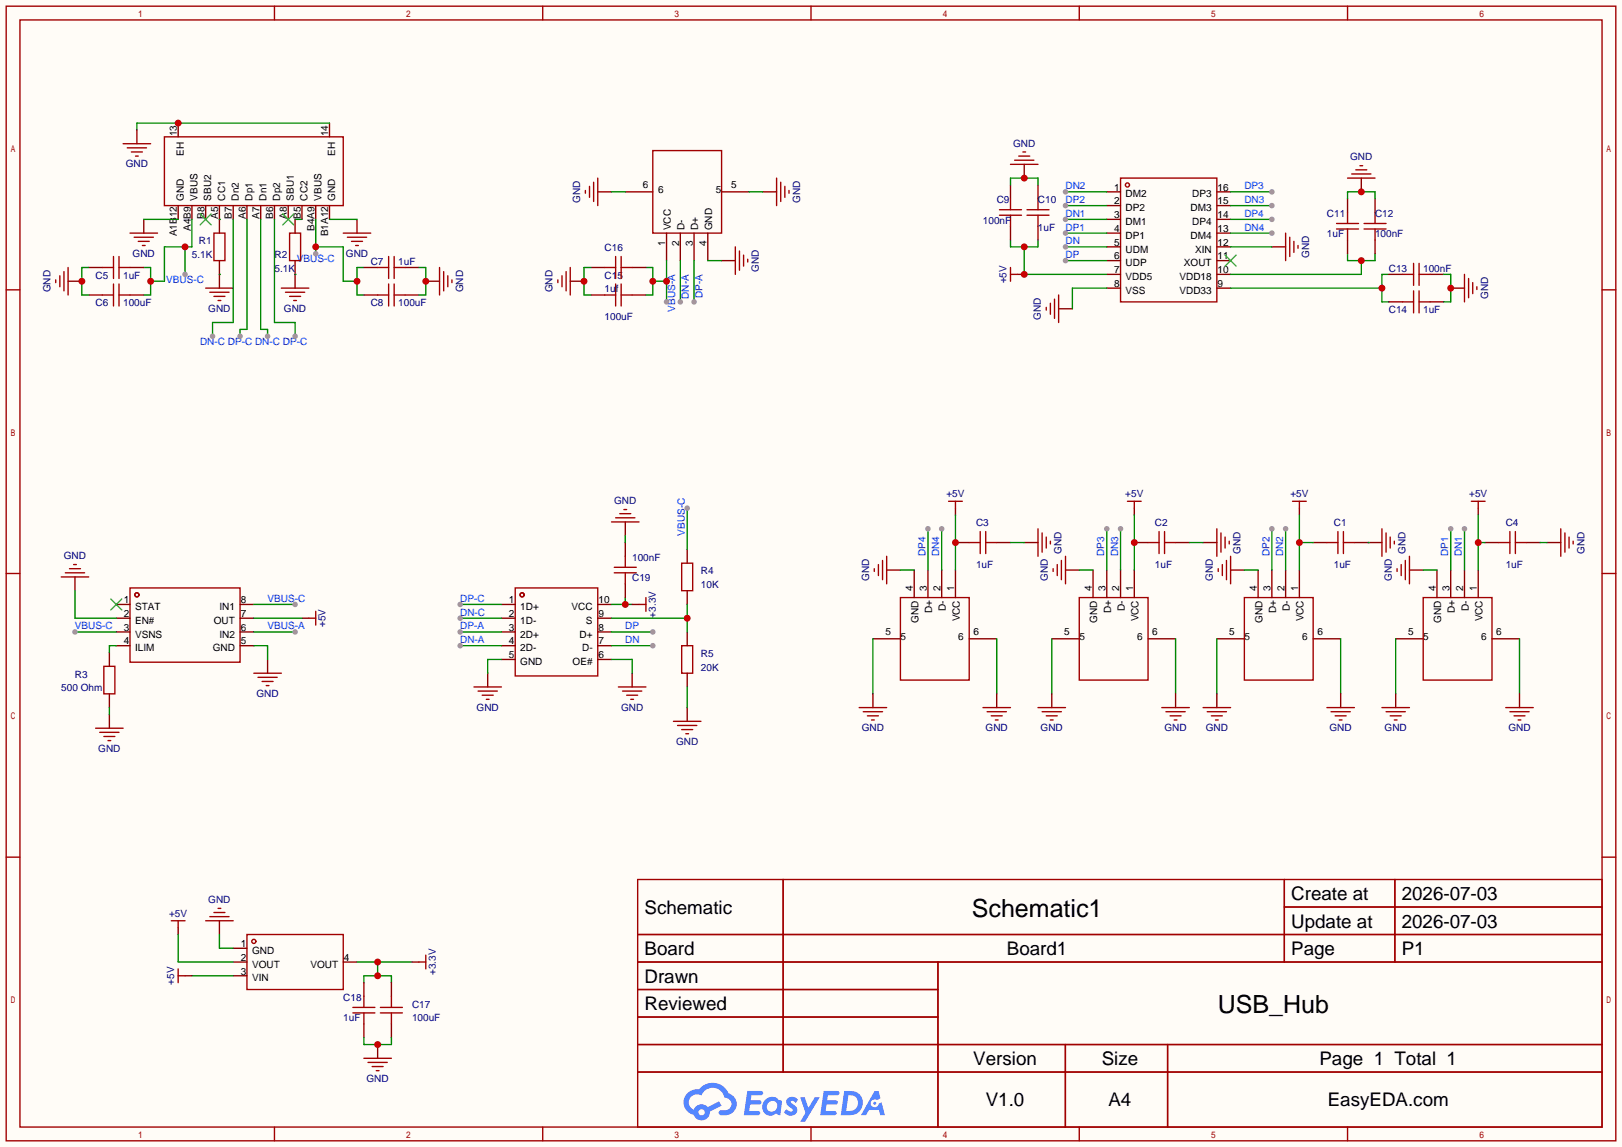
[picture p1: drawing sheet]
<svg xmlns="http://www.w3.org/2000/svg" width="299mm" height="212mm" viewBox="0 0 299 212" stroke-linecap="round" stroke-linejoin="round" font-family="sans-serif">
<path d="M0 0h299.5v211.8h-299.5z" fill="#fffcf7"/>
<g fill="none" stroke="#a10000" stroke-width=".25">
<path d="M1.1 1.1h297.2v209.6h-297.2zM3.7 3.7h292.1v204.5h-292.1zM50.7 1.1v2.6M100.2 1.1v2.6M149.7 1.1v2.6M199.3 1.1v2.6M248.8 1.1v2.6M1.1 53.5h2.6M295.8 53.5h2.5M1.1 105.9h2.6M295.8 105.9h2.5M1.1 158.3h2.6"/>
<path d="M295.8 158.3h2.5M117.7 162.4h178.1v45.8h-178.1zM117.7 172.6h178.1M117.7 177.7h178.1M144.6 162.4v35.6M173.2 177.7v30.5M237.1 162.4v15.3M237.1 167.5h58.7M257.5 162.4v15.3M117.7 182.8h55.5M117.7 192.9h178.1M117.7 187.8h55.5"/>
<path d="M117.7 198h178.1M196.7 192.9v15.3M215.6 192.9v15.3M50.7 208.2v2.5M100.2 208.2v2.5M149.7 208.2v2.5M199.3 208.2v2.5M248.8 208.2v2.5"/>
</g>
<g fill="#5487ff">
<path d="M145.5 202.8a1.3 1.3 0 0 1 1.8 .3l-.4 .6a.54 .54 0 0 0-.9-.2l.1 .2a1.58 1.58 0 0 1 1.1 1.6 1.43 1.43 0 0 1-2.5 .1l.5-.6a.64 .64 0 0 0 .5 .5 .64 .64 0 0 0 .7-.3l-.2-.2a1.6 1.6 0 0 1-1-1.6z"/>
<path d="M147.7 202.7h.9l.7 1.9 1.1-1.9h.9l-2.7 4.5h-.9l1-1.7z"/>
<path d="M138 201.5h1.6a1.31 1.31 0 0 1 1.2 .2 .4 .4 0 0 1-.3 .6h-1.8l-.1 .9h1.6a.4 .4 0 0 1 .4 .4 .4 .4 0 0 1-.4 .4h-1.7l-.2 1.2h.8a1.23 1.23 0 0 1 1.2 .2 .39 .39 0 0 1-.3 .6h-2.7z"/>
<path d="M152.1 201.5h1.6a1.32 1.32 0 0 1 1.3 .2 .39 .39 0 0 1-.4 .6h-1.7l-.2 .9h1.7a.4 .4 0 0 1 .3 .4 .4 .4 0 0 1-.4 .4h-1.7l-.2 1.2h.8a1.23 1.23 0 0 1 1.2 .2 .39 .39 0 0 1-.3 .6h-2.7z"/>
<path d="M161.5 201.5h.7l.4 1.3-.7 .4a.75 .75 0 0 0-1.1 .3 .75 .75 0 0 0 .5 1 .75 .75 0 0 0 .9-.6l.6-.3 .6 2.4h-.9l-.2-1h-1.9l-.5 1h-.9z"/>
<path d="M155.9 201.5l-.7 4.5h1.5a2.27 2.27 0 0 0 2.6-2.3 2.27 2.27 0 0 0-2.7-2.2zM156.6 202.3a1.5 1.5 0 0 1 1.8 1.5 1.5 1.5 0 0 1-1.9 1.4h-.3z"/>
<path d="M141.3 203.1a1.62 1.62 0 0 0-.4 2.1 1.62 1.62 0 0 0 2 .7l.4-.3 .3 .3 .5 .1 .3-2.5-.2-.3h-.4a1.58 1.58 0 0 0-2.5-.1zM141.9 203.6a.99 .99 0 0 1 1.6 .3 .99 .99 0 0 1-.9 1.4 .94 .94 0 0 1-1-.5 .94 .94 0 0 1 .3-1.2z"/>
<path d="M126.9 201.9a2.37 2.37 0 0 0 1.2 4 1.54 1.54 0 0 0 1.7 1 1.54 1.54 0 0 0 1.3-1.6l2.1-1.1-.5-.8-2 1.1a1.57 1.57 0 0 0-2.6 .4 1.5 1.5 0 0 1-.8-2.1 1.5 1.5 0 0 1 2.2-.5 2.23 2.23 0 0 1 2.3-1.4 2.23 2.23 0 0 1 2 1.8 1.16 1.16 0 0 1 1.2 1.1 1.16 1.16 0 0 1-1 1.3h-.7a.47 .47 0 0 0-.6 .3 .47 .47 0 0 0 .4 .6 2.23 2.23 0 0 0 2.3-.7 2.23 2.23 0 0 0 .4-2.3 2.16 2.16 0 0 0-1.3-1.1 3.2 3.2 0 0 0-5.4-.7l-1.2 .1zM129 205.4a.58 .58 0 0 1 1.1 0 .58 .58 0 0 1-1.1 0z"/>
<circle cx="161.5" cy="203.8" r=".28"/>
</g>
<g fill="none" stroke="#a10000" stroke-width=".25">
<path d="M30.4 25.3h33v12.7h-33zM206.9 32.9h17.8v22.9h-17.8zM166.2 110.4h12.7v15.2h-12.7zM199.3 110.4h12.7v15.2h-12.7zM229.7 110.4h12.7v15.2h-12.7zM262.8 110.4h12.7v15.2h-12.7z"/>
<circle cx="208.2" cy="34.2" r=".38"/>
</g>
<g fill="none" stroke="#870000" stroke-width=".25">
<path d="M32.9 22.7v2.6M32.9 38v2.5M35.4 38v2.5M38 38v2.5M40.5 38v2.5M43.1 38v2.5M45.6 38v2.5M48.1 38v2.5M50.7 38v2.5M53.2 38v2.5M55.8 38v2.5M58.3 38v2.5"/>
<path d="M60.8 22.7v2.6M60.8 38v2.5M204.3 35.4h2.6M204.3 38h2.6M224.7 35.4h2.5M224.7 38h2.5M204.3 40.5h2.6M204.3 43.1h2.6M204.3 45.6h2.6M204.3 48.1h2.6M204.3 50.7h2.6M204.3 53.2h2.6"/>
<path d="M224.7 40.5h2.5M224.7 43.1h2.5M224.7 45.6h2.5M224.7 48.1h2.5M224.7 50.7h2.5M224.7 53.2h2.5M161.2 118h5M168.8 105.3v5.1M171.3 105.3v5.1M173.9 105.3v5.1M176.4 105.3v5.1M178.9 118h5.1"/>
<path d="M194.2 118h5.1M201.8 105.3v5.1M204.3 105.3v5.1M206.9 105.3v5.1M209.4 105.3v5.1M212 118h5M224.7 118h5M232.3 105.3v5.1M234.8 105.3v5.1M237.4 105.3v5.1M239.9 105.3v5.1M242.4 118h5.1"/>
<path d="M257.7 118h5.1M265.3 105.3v5.1M267.8 105.3v5.1M270.4 105.3v5.1M272.9 105.3v5.1M275.5 118h5"/>
</g>
<path d="M37 39.5l2 2M39 39.5l-2 2M52.2 39.5l2 2M54.2 39.5l-2 2M226.2 47.1l2 2M228.2 47.1l-2 2" fill="none" stroke="#3c3" stroke-width=".25"/>
<path d="M26.5 49.4h1.3v5.1h-1.3M34.2 45.6v5.1M35.4 40.5v5.1h-5v6.3h-2.6" fill="none" stroke="#008700" stroke-width=".25"/>
<g fill="#c00">
<circle cx="34.2" cy="45.6" r=".63"/>
<circle cx="27.8" cy="51.9" r=".63"/>
</g>
<circle cx="34.2" cy="50.7" r=".51" fill="#999"/>
<path d="M65.9 40.5v2.6" fill="none" stroke="#870000" stroke-width=".25"/>
<path d="M63.4 43.1h5.1M64.1 43.8h3.6M64.9 44.6h2M65.7 45.3h.5" fill="none" stroke="#a10000" stroke-width=".25"/>
<path d="M58.3 40.5v6.4M58.3 45.6h5.1v6.3h2.5M60.8 40.5h5.1M67.2 49.4h-1.3v5.1h1.3" fill="none" stroke="#008700" stroke-width=".25"/>
<g fill="#c00">
<circle cx="58.3" cy="45.6" r=".63"/>
<circle cx="65.9" cy="51.9" r=".63"/>
</g>
<circle cx="58.3" cy="46.9" r=".51" fill="#999"/>
<path d="M26.5 40.5v2.6" fill="none" stroke="#870000" stroke-width=".25"/>
<path d="M24 43.1h5.1M24.8 43.8h3.5M25.5 44.6h2.1M26.3 45.3h.5" fill="none" stroke="#a10000" stroke-width=".25"/>
<path d="M60.8 22.7h-35.5v1.3M26.5 40.5h6.4" fill="none" stroke="#008700" stroke-width=".25"/>
<circle cx="32.9" cy="22.7" r=".63" fill="#c00"/>
<path d="M25.3 24v2.5M40.5 40.5v2.6M40.5 48.1v5.1M54.5 40.5v2.6M54.5 48.1v5.1" fill="none" stroke="#870000" stroke-width=".25"/>
<g fill="none" stroke="#a10000" stroke-width=".25">
<path d="M22.7 26.5h5.1M23.5 27.3h3.6M24.3 28.1h2M25 28.8h.5M38 53.2h5.1M38.7 54h3.6M39.5 43.1h2v5h-2zM39.5 54.7h2M40.3 55.5h.5M51.9 53.2h5.1M52.7 54h3.6M53.5 43.1h2v5h-2z"/>
<path d="M53.5 54.7h2M54.2 55.5h.5"/>
</g>
<path d="M40.5 40.5h.1M40.5 50.7h.1M43.1 40.5v19.1h-3.9v2.5M54.5 50.7h.1M54.5 40.5h1.3" fill="none" stroke="#008700" stroke-width=".25"/>
<circle cx="39.2" cy="62.1" r=".51" fill="#999"/>
<path d="M50.7 40.5v19.1h3.8v2.5" fill="none" stroke="#008700" stroke-width=".25"/>
<circle cx="54.5" cy="62.1" r=".51" fill="#999"/>
<path d="M45.6 40.5v20.3h-1.3v1.3" fill="none" stroke="#008700" stroke-width=".25"/>
<circle cx="44.3" cy="62.1" r=".51" fill="#999"/>
<path d="M48.1 40.5v20.3h1.3v1.3" fill="none" stroke="#008700" stroke-width=".25"/>
<circle cx="49.4" cy="62.1" r=".51" fill="#999"/>
<path d="M187.8 50.7h1.3M195.5 57h2.5" fill="none" stroke="#870000" stroke-width=".25"/>
<path d="M186.6 49.4v2.5M186.6 50.7h1.2M193.2 56.8v.5M193.9 56v2M194.7 55.2v3.6M195.5 54.5v5.1" fill="none" stroke="#a10000" stroke-width=".25"/>
<path d="M186.6 44.3v1.3h5v-1.3M189.1 45.6v5.1h15.2M204.3 53.2h-6.3v3.8" fill="none" stroke="#008700" stroke-width=".25"/>
<g fill="#c00">
<circle cx="189.1" cy="50.7" r=".63"/>
<circle cx="189.1" cy="45.6" r=".63"/>
</g>
<path d="M234.8 45.6h2.6" fill="none" stroke="#870000" stroke-width=".25"/>
<path d="M237.4 43.1v5M238.1 43.8v3.6M238.9 44.6v2M239.6 45.3v.5" fill="none" stroke="#a10000" stroke-width=".25"/>
<path d="M196.7 48.1h7.6M227.2 45.6h7.6" fill="none" stroke="#008700" stroke-width=".25"/>
<circle cx="196.7" cy="48.1" r=".51" fill="#999"/>
<path d="M196.7 45.6h7.6" fill="none" stroke="#008700" stroke-width=".25"/>
<circle cx="196.7" cy="45.6" r=".51" fill="#999"/>
<path d="M196.7 43.1h7.6" fill="none" stroke="#008700" stroke-width=".25"/>
<circle cx="196.7" cy="43.1" r=".51" fill="#999"/>
<path d="M196.7 38h7.6" fill="none" stroke="#008700" stroke-width=".25"/>
<circle cx="196.7" cy="38" r=".51" fill="#999"/>
<path d="M227.2 35.4h7.6" fill="none" stroke="#008700" stroke-width=".25"/>
<circle cx="234.8" cy="35.4" r=".51" fill="#999"/>
<path d="M227.2 40.5h7.6" fill="none" stroke="#008700" stroke-width=".25"/>
<circle cx="234.8" cy="40.5" r=".51" fill="#999"/>
<path d="M196.7 40.5h7.6" fill="none" stroke="#008700" stroke-width=".25"/>
<circle cx="196.7" cy="40.5" r=".51" fill="#999"/>
<path d="M227.2 38h7.6" fill="none" stroke="#008700" stroke-width=".25"/>
<circle cx="234.8" cy="38" r=".51" fill="#999"/>
<path d="M196.7 35.4h7.6" fill="none" stroke="#008700" stroke-width=".25"/>
<circle cx="196.7" cy="35.4" r=".51" fill="#999"/>
<path d="M227.2 43.1h7.6" fill="none" stroke="#008700" stroke-width=".25"/>
<circle cx="234.8" cy="43.1" r=".51" fill="#999"/>
<path d="M270.4 97.7v7.6" fill="none" stroke="#008700" stroke-width=".25"/>
<circle cx="270.4" cy="97.7" r=".51" fill="#999"/>
<path d="M267.8 97.7v7.6" fill="none" stroke="#008700" stroke-width=".25"/>
<circle cx="267.8" cy="97.7" r=".51" fill="#999"/>
<path d="M237.4 97.7v7.6" fill="none" stroke="#008700" stroke-width=".25"/>
<circle cx="237.4" cy="97.7" r=".51" fill="#999"/>
<path d="M234.8 97.7v7.6" fill="none" stroke="#008700" stroke-width=".25"/>
<circle cx="234.8" cy="97.7" r=".51" fill="#999"/>
<path d="M206.9 97.7v7.6" fill="none" stroke="#008700" stroke-width=".25"/>
<circle cx="206.9" cy="97.7" r=".51" fill="#999"/>
<path d="M171.3 97.7v7.6" fill="none" stroke="#008700" stroke-width=".25"/>
<circle cx="171.3" cy="97.7" r=".51" fill="#999"/>
<path d="M173.9 97.7v7.6" fill="none" stroke="#008700" stroke-width=".25"/>
<circle cx="173.9" cy="97.7" r=".51" fill="#999"/>
<path d="M204.3 97.7v7.6" fill="none" stroke="#008700" stroke-width=".25"/>
<circle cx="204.3" cy="97.7" r=".51" fill="#999"/>
<g fill="none" stroke="#870000" stroke-width=".25">
<path d="M176.4 93.9v1.2M209.4 93.9v1.2M239.9 93.9v1.2M272.9 93.9v1.2M163.7 105.3h2.5M176.4 100.2h2.5M184 100.2h2.6M189.1 100.2h2.5M196.7 105.3h2.6M209.4 100.2h2.6M217 100.2h2.6M222.1 100.2h2.6"/>
<path d="M227.2 105.3h2.5M242.4 100.2h2.6M250.1 100.2h5M260.2 105.3h2.6M274.2 100.2h2.5M281.8 100.2h2.6M285.6 100.2h2.6"/>
</g>
<g fill="none" stroke="#a10000" stroke-width=".25">
<path d="M175.1 92.6h2.6M176.4 92.6v1.3M181 98.2v4M182 98.2v4M191.6 97.7v5M192.4 98.4v3.6M193.2 99.2v2M193.9 99.9v.6M208.2 92.6h2.5M209.4 92.6v1.3M214 98.2v4M215 98.2v4"/>
<path d="M224.7 97.7v5M225.4 98.4v3.6M226.2 99.2v2M226.9 99.9v.6M238.6 92.6h2.6M239.9 92.6v1.3M247 98.2v4M248 98.2v4M255.1 97.7v5M255.9 98.4v3.6M256.7 99.2v2M257.4 99.9v.6"/>
<path d="M271.7 92.6h2.5M272.9 92.6v1.3M278.8 98.2v4M279.8 98.2v4M288.2 97.7v5M288.9 98.4v3.6M289.7 99.2v2M290.4 99.9v.6M161.4 105v.5M162.2 104.3v2M162.9 103.5v3.6M163.7 102.7v5.1"/>
<path d="M178.9 100.2h2.1M182 100.2h2M194.4 105v.5M195.2 104.3v2M196 103.5v3.6M196.7 102.7v5.1M212 100.2h2M215 100.2h2M224.9 105v.5M225.7 104.3v2M226.4 103.5v3.6M227.2 102.7v5.1"/>
<path d="M245 100.2h2M248 100.2h2.1M257.9 105v.5M258.7 104.3v2M259.5 103.5v3.6M260.2 102.7v5.1M276.7 100.2h2.1M279.8 100.2h2"/>
</g>
<path d="M272.9 95.1v10.2M272.9 100.2h1.3" fill="none" stroke="#008700" stroke-width=".25"/>
<circle cx="272.9" cy="100.2" r=".63" fill="#c00"/>
<path d="M239.9 95.1v10.2M239.9 100.2h2.5" fill="none" stroke="#008700" stroke-width=".25"/>
<circle cx="239.9" cy="100.2" r=".63" fill="#c00"/>
<path d="M209.4 95.1v10.2M219.6 100.2h2.5M252.6 100.2h.1M284.4 100.2h1.2" fill="none" stroke="#008700" stroke-width=".25"/>
<circle cx="209.4" cy="100.2" r=".63" fill="#c00"/>
<path d="M176.4 95.1v10.2M186.6 100.2h2.5M199.3 105.3h2.5M229.7 105.3h2.6M262.8 105.3h2.5" fill="none" stroke="#008700" stroke-width=".25"/>
<circle cx="176.4" cy="100.2" r=".63" fill="#c00"/>
<path d="M77.3 49.4h1.3v5.1h-1.3M166.2 105.3h2.6" fill="none" stroke="#008700" stroke-width=".25"/>
<path d="M16.4 49.4h2.5M16.4 54.5h2.5M24 49.4h2.5M24 54.5h2.5M67.2 49.4h2.5M67.2 54.5h2.5M74.8 49.4h2.5M74.8 54.5h2.5M78.6 51.9h2.6" fill="none" stroke="#870000" stroke-width=".25"/>
<g fill="none" stroke="#a10000" stroke-width=".25">
<path d="M18.9 49.4h2.1M18.9 54.5h2.1M21 47.4v4M21 52.5v4M22 47.4v4M22 52.5v4M22 49.4h2M22 54.5h2M69.7 49.4h2.1M69.7 54.5h2.1M71.8 47.4v4M71.8 52.5v4"/>
<path d="M72.8 49.4h2M72.8 54.5h2M72.8 47.4v4M72.8 52.5v4M81.2 49.4v5.1M81.9 50.2v3.5M82.7 50.9v2.1M83.4 51.7v.5"/>
</g>
<circle cx="78.6" cy="51.9" r=".63" fill="#c00"/>
<path d="M16.4 49.4h-1.3v5.1h1.3" fill="none" stroke="#008700" stroke-width=".25"/>
<path d="M12.6 51.9h2.5" fill="none" stroke="#870000" stroke-width=".25"/>
<circle cx="15.1" cy="51.9" r=".63" fill="#c00"/>
<g fill="none" stroke="#a10000" stroke-width=".25">
<path d="M184.5 38.7h4.1M184.5 39.8h4.1M186.6 36.7v2M186.6 39.8v2M189.6 38.7h4.1M189.6 39.8h4.1M191.6 36.7v2M191.6 39.8v2M10.3 51.7v.5M11 50.9v2.1M11.8 50.2v3.5M12.6 49.4v5.1"/>
<path d="M158.6 130.7h5.1M159.4 131.4h3.5M160.1 132.2h2.1M160.9 133h.5M181.5 130.7h5.1M182.2 131.4h3.6M183 132.2h2M183.8 133h.5M191.6 130.7h5.1M192.4 131.4h3.6M193.2 132.2h2M193.9 133h.5"/>
<path d="M214.5 130.7h5.1M215.3 131.4h3.5M216 132.2h2.1M216.8 133h.5M222.1 130.7h5.1M222.9 131.4h3.5M223.6 132.2h2.1M224.4 133h.5M245 130.7h5.1M245.7 131.4h3.6M246.5 132.2h2M247.3 133h.5"/>
<path d="M255.1 130.7h5.1M255.9 131.4h3.6M256.7 132.2h2M257.4 133h.5M278 130.7h5.1M278.8 131.4h3.5M279.5 132.2h2.1M280.3 133h.5"/>
</g>
<path d="M186.6 34.2v-1.3h5v1.3M161.2 118v10.1M184 118v10.1M194.2 118v10.1M217 118v10.1M224.7 118v10.1M247.5 118v10.1M257.7 118v10.1M280.5 118v10.1" fill="none" stroke="#008700" stroke-width=".25"/>
<g fill="none" stroke="#870000" stroke-width=".25">
<path d="M186.6 34.2v2.5M189.1 30.4v2.5M191.6 34.2v2.5M186.6 41.8v2.5M191.6 41.8v2.5M161.2 128.1v2.6M184 128.1v2.6M194.2 128.1v2.6M217 128.1v2.6M224.7 128.1v2.6M247.5 128.1v2.6M257.7 128.1v2.6"/>
<path d="M280.5 128.1v2.6"/>
</g>
<circle cx="189.1" cy="32.9" r=".63" fill="#c00"/>
<path d="M186.6 30.4h5M187.3 29.6h3.6M188.1 28.8h2M188.8 28.1h.6" fill="none" stroke="#a10000" stroke-width=".25"/>
<path d="M248.8 46.9v1.2h5.1v-1.2M251.3 48.1v2.6h-24.1" fill="none" stroke="#008700" stroke-width=".25"/>
<circle cx="251.3" cy="48.1" r=".63" fill="#c00"/>
<path d="M227.2 53.2h27.9M256.4 50.7h-1.3v5.1h1.3" fill="none" stroke="#008700" stroke-width=".25"/>
<circle cx="255.1" cy="53.2" r=".63" fill="#c00"/>
<path d="M248.8 36.7v2.5M251.3 32.9v2.5M253.9 36.7v2.5M248.8 44.3v2.6M253.9 44.3v2.6M256.4 50.7h2.6M256.4 55.8h2.6M264 50.7h2.6M264 55.8h2.6" fill="none" stroke="#870000" stroke-width=".25"/>
<g fill="none" stroke="#a10000" stroke-width=".25">
<path d="M248.8 39.2v2.1M253.9 39.2v2.1M246.8 41.3h4M246.8 42.3h4M248.8 42.3v2M251.8 41.3h4.1M251.8 42.3h4.1M253.9 42.3v2M259 50.7h2M259 55.8h2M261 48.6v4.1M261 53.7v4.1"/>
<path d="M262 50.7h2M262 48.6v4.1M262 53.7v4.1M262 55.8h2"/>
</g>
<path d="M248.8 36.7v-1.3h5.1v1.3M266.6 50.7h1.2v5.1h-1.2" fill="none" stroke="#008700" stroke-width=".25"/>
<circle cx="251.3" cy="35.4" r=".63" fill="#c00"/>
<path d="M248.8 32.9h5.1M249.6 32.1h3.5M250.3 31.4h2M251.1 30.6h.5" fill="none" stroke="#a10000" stroke-width=".25"/>
<path d="M267.8 53.2h2.6" fill="none" stroke="#870000" stroke-width=".25"/>
<circle cx="267.8" cy="53.2" r=".63" fill="#c00"/>
<g fill="none" stroke="#a10000" stroke-width=".25">
<path d="M108.1 35.2v.5M108.8 34.4v2M109.6 33.7v3.5M110.4 32.9v5.1M120.5 27.8h12.7v15.3h-12.7zM143.4 32.9v5.1M144.1 33.7v3.5M144.9 34.4v2M145.7 35.2v.5M135.8 45.6v5.1M136.5 46.4v3.5M137.3 47.1v2"/>
<path d="M138 47.9v.5M270.4 50.7v5.1M271.1 51.4v3.6M271.9 52.2v2M272.7 53v.5M24 108.6h20.3v13.7h-20.3zM95.1 108.6h15.3v16.2h-15.3z"/>
<circle cx="25.3" cy="109.9" r=".38"/>
<circle cx="96.4" cy="109.9" r=".38"/>
</g>
<g fill="none" stroke="#870000" stroke-width=".25">
<path d="M110.4 35.4h2.5M115.4 35.4h5.1M133.2 35.4h5.1M140.8 35.4h2.6M123.1 43.1v5M125.6 43.1v5M128.1 43.1v5M130.7 43.1v5M133.2 48.1h2.6M21.5 111.6h2.5M21.5 114.2h2.5M21.5 116.7h2.5"/>
<path d="M21.5 119.3h2.5M44.3 111.6h2.6M44.3 114.2h2.6M44.3 116.7h2.6M44.3 119.3h2.6M92.6 111.6h2.5M92.6 114.2h2.5M92.6 116.7h2.5M92.6 119.3h2.5M110.4 111.6h2.5M110.4 114.2h2.5M110.4 116.7h2.5"/>
<path d="M110.4 119.3h2.5M92.6 121.8h2.5M110.4 121.8h2.5"/>
</g>
<path d="M20.4 110.6l2.1 2M22.5 110.6l-2.1 2" fill="none" stroke="#3c3" stroke-width=".25"/>
<path d="M125.6 48.1v7.7" fill="none" stroke="#008700" stroke-width=".25"/>
<circle cx="125.6" cy="55.8" r=".51" fill="#999"/>
<path d="M128.1 48.1v7.7" fill="none" stroke="#008700" stroke-width=".25"/>
<circle cx="128.1" cy="55.8" r=".51" fill="#999"/>
<path d="M119.3 49.4h1.2v5.1h-1.2M120.5 51.9h2.6M123.1 48.1v7.7" fill="none" stroke="#008700" stroke-width=".25"/>
<g fill="#c00">
<circle cx="123.1" cy="51.9" r=".63"/>
<circle cx="120.5" cy="51.9" r=".63"/>
</g>
<circle cx="123.1" cy="55.8" r=".51" fill="#999"/>
<path d="M105.3 51.9h2.5M109.1 54.5h2.5M109.1 49.4h2.5M116.7 54.5h2.6M116.7 49.4h2.6" fill="none" stroke="#870000" stroke-width=".25"/>
<path d="M111.6 54.5h2.1M111.6 49.4h2.1M113.7 47.4v4M113.7 52.5v4M114.7 54.5h2M114.7 47.4v4M114.7 52.5v4M114.7 49.4h2" fill="none" stroke="#a10000" stroke-width=".25"/>
<path d="M109.1 49.4h-1.3v5.1h1.3" fill="none" stroke="#008700" stroke-width=".25"/>
<circle cx="107.8" cy="51.9" r=".63" fill="#c00"/>
<path d="M103 51.7v.5M103.8 50.9v2.1M104.5 50.2v3.5M105.3 49.4v5.1" fill="none" stroke="#a10000" stroke-width=".25"/>
<path d="M112.9 35.4h2.5M138.3 35.4h2.5M130.7 48.1h2.5M46.9 116.7h7.6" fill="none" stroke="#008700" stroke-width=".25"/>
<circle cx="54.5" cy="116.7" r=".51" fill="#999"/>
<path d="M46.9 111.6h7.6" fill="none" stroke="#008700" stroke-width=".25"/>
<circle cx="54.5" cy="111.6" r=".51" fill="#999"/>
<path d="M55.8 114.2h1.2" fill="none" stroke="#870000" stroke-width=".25"/>
<path d="M57 114.2h1.3M58.3 112.9v2.5" fill="none" stroke="#a10000" stroke-width=".25"/>
<path d="M13.8 116.7h7.7M46.9 114.2h8.9" fill="none" stroke="#008700" stroke-width=".25"/>
<circle cx="13.8" cy="116.7" r=".51" fill="#999"/>
<path d="M13.8 106.6v2.5M20.2 120.5v2.6M20.2 128.1v2.6M20.2 132v2.5M49.4 121.8v2.5M40.5 170.1v2.5M43.1 175.1h2.5M43.1 177.7h2.5M63.4 177.7h2.5M43.1 180.2h2.5" fill="none" stroke="#870000" stroke-width=".25"/>
<g fill="none" stroke="#a10000" stroke-width=".25">
<path d="M11.3 106.6h5.1M12.1 105.8h3.5M12.8 105h2.1M13.6 104.3h.5M17.7 134.5h5M18.4 135.3h3.6M19.2 123.1h2v5h-2zM19.2 136h2M19.9 136.8h.5M46.9 124.3h5M47.6 125.1h3.6M48.4 125.9h2"/>
<path d="M49.1 126.6h.6M38 170.1h5.1M38.7 169.3h3.6M39.5 168.5h2M40.3 167.8h.5M45.6 172.6h17.8v10.2h-17.8z"/>
<circle cx="46.9" cy="173.9" r=".38"/>
</g>
<path d="M13.8 109.1v5.1h7.7M21.5 119.3h-1.3v1.2M46.9 119.3h2.5v2.5M20.2 130.7v1.3M65.9 177.7h10.2M69.7 177.7v2.5M35.4 180.2h7.7M67.2 181.5v-1.3h5.1v1.3" fill="none" stroke="#008700" stroke-width=".25"/>
<g fill="#c00">
<circle cx="69.7" cy="180.2" r=".63"/>
<circle cx="69.7" cy="177.7" r=".63"/>
</g>
<path d="M34.2 180.2h1.2M67.2 181.5v2.5M67.2 189.1v2.5M69.7 192.9v2.6M72.3 181.5v2.5M72.3 189.1v2.5" fill="none" stroke="#870000" stroke-width=".25"/>
<path d="M32.9 178.9v2.6M32.9 180.2h1.3M65.2 186.1h4M65.2 187.1h4M67.2 184v2.1M67.2 187.1v2M70.2 186.1h4.1M70.2 187.1h4.1M72.3 184v2.1M72.3 187.1v2" fill="none" stroke="#a10000" stroke-width=".25"/>
<path d="M67.2 191.6v1.3h5.1v-1.3" fill="none" stroke="#008700" stroke-width=".25"/>
<circle cx="69.7" cy="192.9" r=".63" fill="#c00"/>
<path d="M77.3 177.7h1.3M78.6 176.4v2.5M67.2 195.5h5.1M67.9 196.2h3.6M68.7 197h2M69.5 197.7h.5" fill="none" stroke="#a10000" stroke-width=".25"/>
<path d="M112.9 111.6h3.8M115.4 110.4v1.2M40.5 172.6v2.5h2.6" fill="none" stroke="#008700" stroke-width=".25"/>
<path d="M76.1 177.7h1.2" fill="none" stroke="#870000" stroke-width=".25"/>
<circle cx="115.4" cy="111.6" r=".63" fill="#c00"/>
<path d="M115.4 96.4v2.5M115.4 100.2v2.5M115.4 107.8v2.6M116.7 111.6h1.3M90 124.3v2.6" fill="none" stroke="#870000" stroke-width=".25"/>
<g fill="none" stroke="#a10000" stroke-width=".25">
<path d="M112.9 96.4h5.1M113.7 95.6h3.5M114.4 94.9h2.1M115.2 94.1h.5M113.4 104.8h4.1M113.4 105.8h4.1M115.4 102.7v2.1M115.4 105.8v2M118 111.6h1.3M119.3 110.4v2.5M87.5 126.9h5.1M88.3 127.6h3.5"/>
<path d="M89 128.4h2.1M89.8 129.2h.5"/>
</g>
<path d="M115.4 98.9v1.3M112.9 116.7h7.6M92.6 121.8h-2.6v2.5" fill="none" stroke="#008700" stroke-width=".25"/>
<circle cx="120.5" cy="116.7" r=".51" fill="#999"/>
<path d="M112.9 119.3h7.6" fill="none" stroke="#008700" stroke-width=".25"/>
<circle cx="120.5" cy="119.3" r=".51" fill="#999"/>
<path d="M85 111.6h7.6" fill="none" stroke="#008700" stroke-width=".25"/>
<circle cx="85" cy="111.6" r=".51" fill="#999"/>
<path d="M85 114.2h7.6" fill="none" stroke="#008700" stroke-width=".25"/>
<circle cx="85" cy="114.2" r=".51" fill="#999"/>
<path d="M85 116.7h7.6" fill="none" stroke="#008700" stroke-width=".25"/>
<circle cx="85" cy="116.7" r=".51" fill="#999"/>
<path d="M85 119.3h7.6" fill="none" stroke="#008700" stroke-width=".25"/>
<circle cx="85" cy="119.3" r=".51" fill="#999"/>
<path d="M125.9 104h2v5.1h-2zM125.9 119.3h2v5h-2z" fill="none" stroke="#a10000" stroke-width=".25"/>
<path d="M126.9 101.5v2.5M126.9 109.1v2.5M126.9 116.7v2.6M126.9 124.3v2.6" fill="none" stroke="#870000" stroke-width=".25"/>
<path d="M112.9 114.2h14M126.9 111.6v5.1" fill="none" stroke="#008700" stroke-width=".25"/>
<circle cx="126.9" cy="114.2" r=".63" fill="#c00"/>
<path d="M126.9 93.9v7.6" fill="none" stroke="#008700" stroke-width=".25"/>
<circle cx="126.9" cy="93.9" r=".51" fill="#999"/>
<path d="M116.7 124.3v2.6M126.9 130.7v2.5M32.9 171.3v1.3" fill="none" stroke="#870000" stroke-width=".25"/>
<path d="M114.2 126.9h5.1M114.9 127.6h3.6M115.7 128.4h2M116.5 129.2h.5M124.3 133.2h5.1M125.1 134h3.6M125.9 134.7h2M126.6 135.5h.5M31.6 170.1h2.6M32.9 170.1v1.2" fill="none" stroke="#a10000" stroke-width=".25"/>
<path d="M112.9 121.8h3.8v2.5M126.9 126.9v3.8M32.9 172.6v5.1h10.2" fill="none" stroke="#008700" stroke-width=".25"/>
<g font-size="4.6">
<text x="179.4" y="169.4">Schematic1</text>
<text x="224.8" y="187.1">USB_Hub</text>
</g>
<g font-size="3.5">
<text x="238.4" y="166.2">Create at</text>
<text x="258.8" y="166.2">2026-07-03</text>
<text x="119" y="168.8">Schematic</text>
<text x="238.4" y="171.3">Update at</text>
<text x="258.8" y="171.3">2026-07-03</text>
<text x="119" y="176.4">Board</text>
<text x="185.9" y="176.4">Board1</text>
<text x="238.4" y="176.4">Page</text>
<text x="258.8" y="176.4">P1</text>
<text x="119" y="181.5">Drawn</text>
<text x="119" y="186.6">Reviewed</text>
<text x="179.7" y="196.7">Version</text>
<text x="203.4" y="196.7">Size</text>
<text x="243.6" y="196.7">Page 1 Total 1</text>
<text x="182" y="204.3">V1.0</text>
<text x="204.7" y="204.3">A4</text>
<text x="245.1" y="204.3">EasyEDA.com</text>
</g>
<g font-size="1.8">
<text x="32.7" y="25.1" transform="rotate(-90 32.7 25.1)">13</text>
<text x="33.9" y="28.8" transform="rotate(-90 33.9 28.8)">EH</text>
<text x="60.6" y="25.1" transform="rotate(-90 60.6 25.1)">14</text>
<text x="61.9" y="28.8" transform="rotate(-90 61.9 28.8)">EH</text>
<text x="118.7" y="34.7">6</text>
<text x="121.5" y="35.7">6</text>
<text x="132.2" y="35.7">5</text>
<text x="135" y="34.7">5</text>
<text x="205.7" y="35.2">1</text>
<text x="224.8" y="35.2">16</text>
<text x="33.9" y="37" transform="rotate(-90 33.9 37)">GND</text>
<text x="36.5" y="37" transform="rotate(-90 36.5 37)">VBUS</text>
<text x="37.7" y="40.4" transform="rotate(-90 37.7 40.4)">B8</text>
<text x="39" y="37" transform="rotate(-90 39 37)">SBU2</text>
<text x="40.3" y="40.4" transform="rotate(-90 40.3 40.4)">A5</text>
<text x="41.6" y="37" transform="rotate(-90 41.6 37)">CC1</text>
<text x="42.8" y="40.4" transform="rotate(-90 42.8 40.4)">B7</text>
<text x="44.1" y="37" transform="rotate(-90 44.1 37)">Dn2</text>
<text x="45.4" y="40.4" transform="rotate(-90 45.4 40.4)">A6</text>
<text x="46.6" y="37" transform="rotate(-90 46.6 37)">Dp1</text>
<text x="47.9" y="40.4" transform="rotate(-90 47.9 40.4)">A7</text>
<text x="49.2" y="37" transform="rotate(-90 49.2 37)">Dn1</text>
<text x="50.4" y="40.4" transform="rotate(-90 50.4 40.4)">B6</text>
<text x="51.7" y="37" transform="rotate(-90 51.7 37)">Dp2</text>
<text x="53" y="40.4" transform="rotate(-90 53 40.4)">A8</text>
<text x="54.3" y="37" transform="rotate(-90 54.3 37)">SBU1</text>
<text x="55.5" y="40.4" transform="rotate(-90 55.5 40.4)">B5</text>
<text x="56.8" y="37" transform="rotate(-90 56.8 37)">CC2</text>
<text x="59.3" y="37" transform="rotate(-90 59.3 37)">VBUS</text>
<text x="61.9" y="37" transform="rotate(-90 61.9 37)">GND</text>
<text x="205.7" y="37.7">2</text>
<text x="205.7" y="40.3">3</text>
<text x="207.8" y="36.5">DM2</text>
<text x="207.8" y="39">DP2</text>
<text x="207.8" y="41.6">DM1</text>
<text x="219.8" y="39">DM3</text>
<text x="220.1" y="41.6">DP4</text>
<text x="220.1" y="36.5">DP3</text>
<text x="224.8" y="40.3">14</text>
<text x="224.8" y="37.7">15</text>
<text x="32.7" y="43.6" transform="rotate(-90 32.7 43.6)">A1B12</text>
<text x="35.2" y="42.6" transform="rotate(-90 35.2 42.6)">A4B9</text>
<text x="58.1" y="42.6" transform="rotate(-90 58.1 42.6)">B4A9</text>
<text x="60.6" y="43.6" transform="rotate(-90 60.6 43.6)">B1A12</text>
<text x="122.8" y="45.3" transform="rotate(-90 122.8 45.3)">1</text>
<text x="123.8" y="42.5" transform="rotate(-90 123.8 42.5)">VCC</text>
<text x="125.4" y="45.3" transform="rotate(-90 125.4 45.3)">2</text>
<text x="126.4" y="42.5" transform="rotate(-90 126.4 42.5)">D-</text>
<text x="127.9" y="45.3" transform="rotate(-90 127.9 45.3)">3</text>
<text x="128.9" y="42.5" transform="rotate(-90 128.9 42.5)">D+</text>
<text x="130.5" y="45.3" transform="rotate(-90 130.5 45.3)">4</text>
<text x="131.5" y="42.5" transform="rotate(-90 131.5 42.5)">GND</text>
<text x="205.7" y="42.8">4</text>
<text x="205.7" y="45.4">5</text>
<text x="205.7" y="47.9">6</text>
<text x="207.8" y="44.1">DP1</text>
<text x="207.8" y="46.6">UDM</text>
<text x="219.8" y="44.1">DM4</text>
<text x="220.6" y="46.6">XIN</text>
<text x="224.8" y="47.9">11</text>
<text x="224.8" y="45.4">12</text>
<text x="224.8" y="42.8">13</text>
<text x="205.7" y="50.4">7</text>
<text x="205.7" y="53">8</text>
<text x="207.8" y="49.2">UDP</text>
<text x="207.8" y="51.7">VDD5</text>
<text x="217.8" y="51.7">VDD18</text>
<text x="218.6" y="49.2">XOUT</text>
<text x="224.8" y="53">9</text>
<text x="224.8" y="50.4">10</text>
<text x="207.8" y="54.3">VSS</text>
<text x="217.8" y="54.3">VDD33</text>
<text x="22.8" y="111.4">1</text>
<text x="22.8" y="113.9">2</text>
<text x="24.9" y="112.7">STAT</text>
<text x="40.5" y="112.7">IN1</text>
<text x="44.4" y="113.9">7</text>
<text x="44.4" y="111.4">8</text>
<text x="94" y="111.4">1</text>
<text x="94" y="113.9">2</text>
<text x="96.1" y="112.7">1D+</text>
<text x="105.5" y="112.7">VCC</text>
<text x="110.5" y="113.9">9</text>
<text x="110.5" y="111.4">10</text>
<text x="168.6" y="109.1" transform="rotate(-90 168.6 109.1)">4</text>
<text x="171.1" y="109.1" transform="rotate(-90 171.1 109.1)">3</text>
<text x="172.1" y="113.3" transform="rotate(-90 172.1 113.3)">D+</text>
<text x="173.6" y="109.1" transform="rotate(-90 173.6 109.1)">2</text>
<text x="174.6" y="112.8" transform="rotate(-90 174.6 112.8)">D-</text>
<text x="176.2" y="109.1" transform="rotate(-90 176.2 109.1)">1</text>
<text x="201.6" y="109.1" transform="rotate(-90 201.6 109.1)">4</text>
<text x="204.1" y="109.1" transform="rotate(-90 204.1 109.1)">3</text>
<text x="205.1" y="113.3" transform="rotate(-90 205.1 113.3)">D+</text>
<text x="206.7" y="109.1" transform="rotate(-90 206.7 109.1)">2</text>
<text x="207.7" y="112.8" transform="rotate(-90 207.7 112.8)">D-</text>
<text x="209.2" y="109.1" transform="rotate(-90 209.2 109.1)">1</text>
<text x="232.1" y="109.1" transform="rotate(-90 232.1 109.1)">4</text>
<text x="234.6" y="109.1" transform="rotate(-90 234.6 109.1)">3</text>
<text x="235.6" y="113.3" transform="rotate(-90 235.6 113.3)">D+</text>
<text x="237.1" y="109.1" transform="rotate(-90 237.1 109.1)">2</text>
<text x="238.1" y="112.8" transform="rotate(-90 238.1 112.8)">D-</text>
<text x="239.7" y="109.1" transform="rotate(-90 239.7 109.1)">1</text>
<text x="265.1" y="109.1" transform="rotate(-90 265.1 109.1)">4</text>
<text x="267.6" y="109.1" transform="rotate(-90 267.6 109.1)">3</text>
<text x="268.6" y="113.3" transform="rotate(-90 268.6 113.3)">D+</text>
<text x="270.2" y="109.1" transform="rotate(-90 270.2 109.1)">2</text>
<text x="271.2" y="112.8" transform="rotate(-90 271.2 112.8)">D-</text>
<text x="272.7" y="109.1" transform="rotate(-90 272.7 109.1)">1</text>
<text x="22.8" y="116.5">3</text>
<text x="22.8" y="119">4</text>
<text x="24.9" y="115.2">EN#</text>
<text x="24.9" y="117.8">VSNS</text>
<text x="39.5" y="115.2">OUT</text>
<text x="40.5" y="117.8">IN2</text>
<text x="44.4" y="119">5</text>
<text x="44.4" y="116.5">6</text>
<text x="94" y="116.5">3</text>
<text x="94" y="119">4</text>
<text x="96.1" y="115.2">1D-</text>
<text x="96.1" y="117.8">2D+</text>
<text x="107" y="117.8">D+</text>
<text x="108.2" y="115.2">S</text>
<text x="110.5" y="119">7</text>
<text x="110.5" y="116.5">8</text>
<text x="163.5" y="117.3">5</text>
<text x="166.3" y="118.3">5</text>
<text x="169.6" y="115" transform="rotate(-90 169.6 115)">GND</text>
<text x="176.9" y="118.3">6</text>
<text x="177.2" y="114.8" transform="rotate(-90 177.2 114.8)">VCC</text>
<text x="179.7" y="117.3">6</text>
<text x="196.5" y="117.3">5</text>
<text x="199.3" y="118.3">5</text>
<text x="202.6" y="115" transform="rotate(-90 202.6 115)">GND</text>
<text x="209.9" y="118.3">6</text>
<text x="210.2" y="114.8" transform="rotate(-90 210.2 114.8)">VCC</text>
<text x="212.7" y="117.3">6</text>
<text x="227" y="117.3">5</text>
<text x="229.8" y="118.3">5</text>
<text x="233.1" y="115" transform="rotate(-90 233.1 115)">GND</text>
<text x="240.4" y="118.3">6</text>
<text x="240.7" y="114.8" transform="rotate(-90 240.7 114.8)">VCC</text>
<text x="243.2" y="117.3">6</text>
<text x="260" y="117.3">5</text>
<text x="262.8" y="118.3">5</text>
<text x="266.1" y="115" transform="rotate(-90 266.1 115)">GND</text>
<text x="273.4" y="118.3">6</text>
<text x="273.7" y="114.8" transform="rotate(-90 273.7 114.8)">VCC</text>
<text x="276.2" y="117.3">6</text>
<text x="24.9" y="120.3">ILIM</text>
<text x="39.3" y="120.3">GND</text>
<text x="94" y="121.6">5</text>
<text x="96.1" y="120.3">2D-</text>
<text x="96.1" y="122.8">GND</text>
<text x="105.7" y="122.8">OE#</text>
<text x="107.5" y="120.3">D-</text>
<text x="110.5" y="121.6">6</text>
<text x="44.4" y="174.9">1</text>
<text x="44.4" y="177.4">2</text>
<text x="44.4" y="180">3</text>
<text x="46.5" y="176.2">GND</text>
<text x="46.5" y="178.7">VOUT</text>
<text x="57.3" y="178.7">VOUT</text>
<text x="63.5" y="177.4">4</text>
<text x="46.5" y="181.3">VIN</text>
</g>
<g font-size="1.8" fill="#000080">
<text x="187" y="27.1">GND</text>
<text x="249.3" y="29.6">GND</text>
<text x="23.2" y="30.9">GND</text>
<text x="107.1" y="37.5" transform="rotate(-90 107.1 37.5)">GND</text>
<text x="147.7" y="37.5" transform="rotate(-90 147.7 37.5)">GND</text>
<text x="181.5" y="41.3">100nF</text>
<text x="184" y="37.5">C9</text>
<text x="191.6" y="37.5">C10</text>
<text x="245" y="40.1">C11</text>
<text x="253.9" y="40.1">C12</text>
<text x="24.5" y="47.4">GND</text>
<text x="35.4" y="47.7">5.1K</text>
<text x="36.7" y="45.1">R1</text>
<text x="50.7" y="47.7">R2</text>
<text x="63.9" y="47.4">GND</text>
<text x="111.6" y="46.4">C16</text>
<text x="191.6" y="42.6">1uF</text>
<text x="241.7" y="47.6" transform="rotate(-90 241.7 47.6)">GND</text>
<text x="245" y="43.9">1uF</text>
<text x="253.9" y="43.9">100nF</text>
<text x="9.3" y="54" transform="rotate(-90 9.3 54)">GND</text>
<text x="17.7" y="51.5">C5</text>
<text x="22.7" y="51.5">1uF</text>
<text x="50.7" y="50.2">5.1K</text>
<text x="68.5" y="48.9">C7</text>
<text x="73.5" y="48.9">1uF</text>
<text x="85.5" y="54" transform="rotate(-90 85.5 54)">GND</text>
<text x="102" y="54" transform="rotate(-90 102 54)">GND</text>
<text x="111.6" y="51.5">C15</text>
<text x="140.1" y="50.2" transform="rotate(-90 140.1 50.2)">GND</text>
<text x="185.8" y="52.3" transform="rotate(-90 185.8 52.3)">+5V</text>
<text x="256.4" y="50.2">C13</text>
<text x="262.8" y="50.2">100nF</text>
<text x="17.7" y="56.6">C6</text>
<text x="22.7" y="56.6">100uF</text>
<text x="38.5" y="57.6">GND</text>
<text x="52.4" y="57.6">GND</text>
<text x="68.5" y="56.6">C8</text>
<text x="73.5" y="56.6">100uF</text>
<text x="111.6" y="59.1">100uF</text>
<text x="111.6" y="54">1uf</text>
<text x="192.2" y="59.1" transform="rotate(-90 192.2 59.1)">GND</text>
<text x="256.4" y="57.8">C14</text>
<text x="262.8" y="57.8">1uF</text>
<text x="274.7" y="55.3" transform="rotate(-90 274.7 55.3)">GND</text>
<text x="113.4" y="93.1">GND</text>
<text x="174.7" y="91.9">+5V</text>
<text x="207.8" y="91.9">+5V</text>
<text x="238.2" y="91.9">+5V</text>
<text x="271.3" y="91.9">+5V</text>
<text x="180.2" y="97.2">C3</text>
<text x="213.2" y="97.2">C2</text>
<text x="246.3" y="97.2">C1</text>
<text x="278" y="97.2">C4</text>
<text x="11.8" y="103.3">GND</text>
<text x="116.7" y="107.4">C19</text>
<text x="116.7" y="103.6">100nF</text>
<text x="129.4" y="106.1">R4</text>
<text x="160.4" y="107.3" transform="rotate(-90 160.4 107.3)">GND</text>
<text x="180.2" y="104.8">1uF</text>
<text x="193.5" y="107.3" transform="rotate(-90 193.5 107.3)">GND</text>
<text x="196" y="102.3" transform="rotate(-90 196 102.3)">GND</text>
<text x="213.2" y="104.8">1uF</text>
<text x="223.9" y="107.3" transform="rotate(-90 223.9 107.3)">GND</text>
<text x="229" y="102.3" transform="rotate(-90 229 102.3)">GND</text>
<text x="246.3" y="104.8">1uF</text>
<text x="257" y="107.3" transform="rotate(-90 257 107.3)">GND</text>
<text x="259.5" y="102.3" transform="rotate(-90 259.5 102.3)">GND</text>
<text x="278" y="104.8">1uF</text>
<text x="292.5" y="102.3" transform="rotate(-90 292.5 102.3)">GND</text>
<text x="129.4" y="108.6">10K</text>
<text x="60.1" y="115.8" transform="rotate(-90 60.1 115.8)">+5V</text>
<text x="121.1" y="114.1" transform="rotate(-90 121.1 114.1)">+3.3V</text>
<text x="13.8" y="125.1">R3</text>
<text x="129.4" y="121.3">R5</text>
<text x="129.4" y="123.9">20K</text>
<text x="11.3" y="127.7">500 Ohm</text>
<text x="47.3" y="128.7">GND</text>
<text x="88" y="131.2">GND</text>
<text x="114.7" y="131.2">GND</text>
<text x="124.8" y="137.6">GND</text>
<text x="159.1" y="135">GND</text>
<text x="182" y="135">GND</text>
<text x="192.1" y="135">GND</text>
<text x="215" y="135">GND</text>
<text x="222.6" y="135">GND</text>
<text x="245.5" y="135">GND</text>
<text x="255.6" y="135">GND</text>
<text x="278.5" y="135">GND</text>
<text x="18.1" y="138.9">GND</text>
<text x="38.5" y="166.8">GND</text>
<text x="31.2" y="169.3">+5V</text>
<text x="32.2" y="181.9" transform="rotate(-90 32.2 181.9)">+5V</text>
<text x="63.4" y="184.8">C18</text>
<text x="80.4" y="180.1" transform="rotate(-90 80.4 180.1)">+3.3V</text>
<text x="63.4" y="188.6">1uF</text>
<text x="76.1" y="186.1">C17</text>
<text x="76.1" y="188.6">100uF</text>
<text x="67.7" y="199.8">GND</text>
</g>
<g font-size="1.8" fill="#00f">
<text x="196.7" y="35">DN2</text>
<text x="229.7" y="35">DP3</text>
<text x="196.7" y="37.5">DP2</text>
<text x="196.7" y="40.1">DN1</text>
<text x="229.7" y="40.1">DP4</text>
<text x="229.7" y="37.5">DN3</text>
<text x="196.7" y="47.7">DP</text>
<text x="196.7" y="45.1">DN</text>
<text x="196.7" y="42.6">DP1</text>
<text x="229.7" y="42.6">DN4</text>
<text x="30.7" y="52.2">VBUS-C</text>
<text x="54.8" y="48.4">VBUS-C</text>
<text x="124.6" y="57.5" transform="rotate(-90 124.6 57.5)">VBUS-A</text>
<text x="127.2" y="55.2" transform="rotate(-90 127.2 55.2)">DN-A</text>
<text x="129.7" y="55.1" transform="rotate(-90 129.7 55.1)">DP-A</text>
<text x="36.9" y="63.7">DN-C DP-C DN-C DP-C</text>
<text x="126.4" y="98.9" transform="rotate(-90 126.4 98.9)">VBUS-C</text>
<text x="170.9" y="102.7" transform="rotate(-90 170.9 102.7)">DP4</text>
<text x="173.4" y="102.7" transform="rotate(-90 173.4 102.7)">DN4</text>
<text x="203.9" y="102.7" transform="rotate(-90 203.9 102.7)">DP3</text>
<text x="206.4" y="102.7" transform="rotate(-90 206.4 102.7)">DN3</text>
<text x="234.4" y="102.7" transform="rotate(-90 234.4 102.7)">DP2</text>
<text x="236.9" y="102.7" transform="rotate(-90 236.9 102.7)">DN2</text>
<text x="267.4" y="102.7" transform="rotate(-90 267.4 102.7)">DP1</text>
<text x="269.9" y="102.7" transform="rotate(-90 269.9 102.7)">DN1</text>
<text x="49.4" y="111.2">VBUS-C</text>
<text x="85" y="111.2">DP-C</text>
<text x="85" y="113.7">DN-C</text>
<text x="13.8" y="116.3">VBUS-C</text>
<text x="49.4" y="116.3">VBUS-A</text>
<text x="85" y="116.3">DP-A</text>
<text x="85" y="118.8">DN-A</text>
<text x="115.4" y="116.3">DP</text>
<text x="115.4" y="118.8">DN</text>
</g>
</svg>
